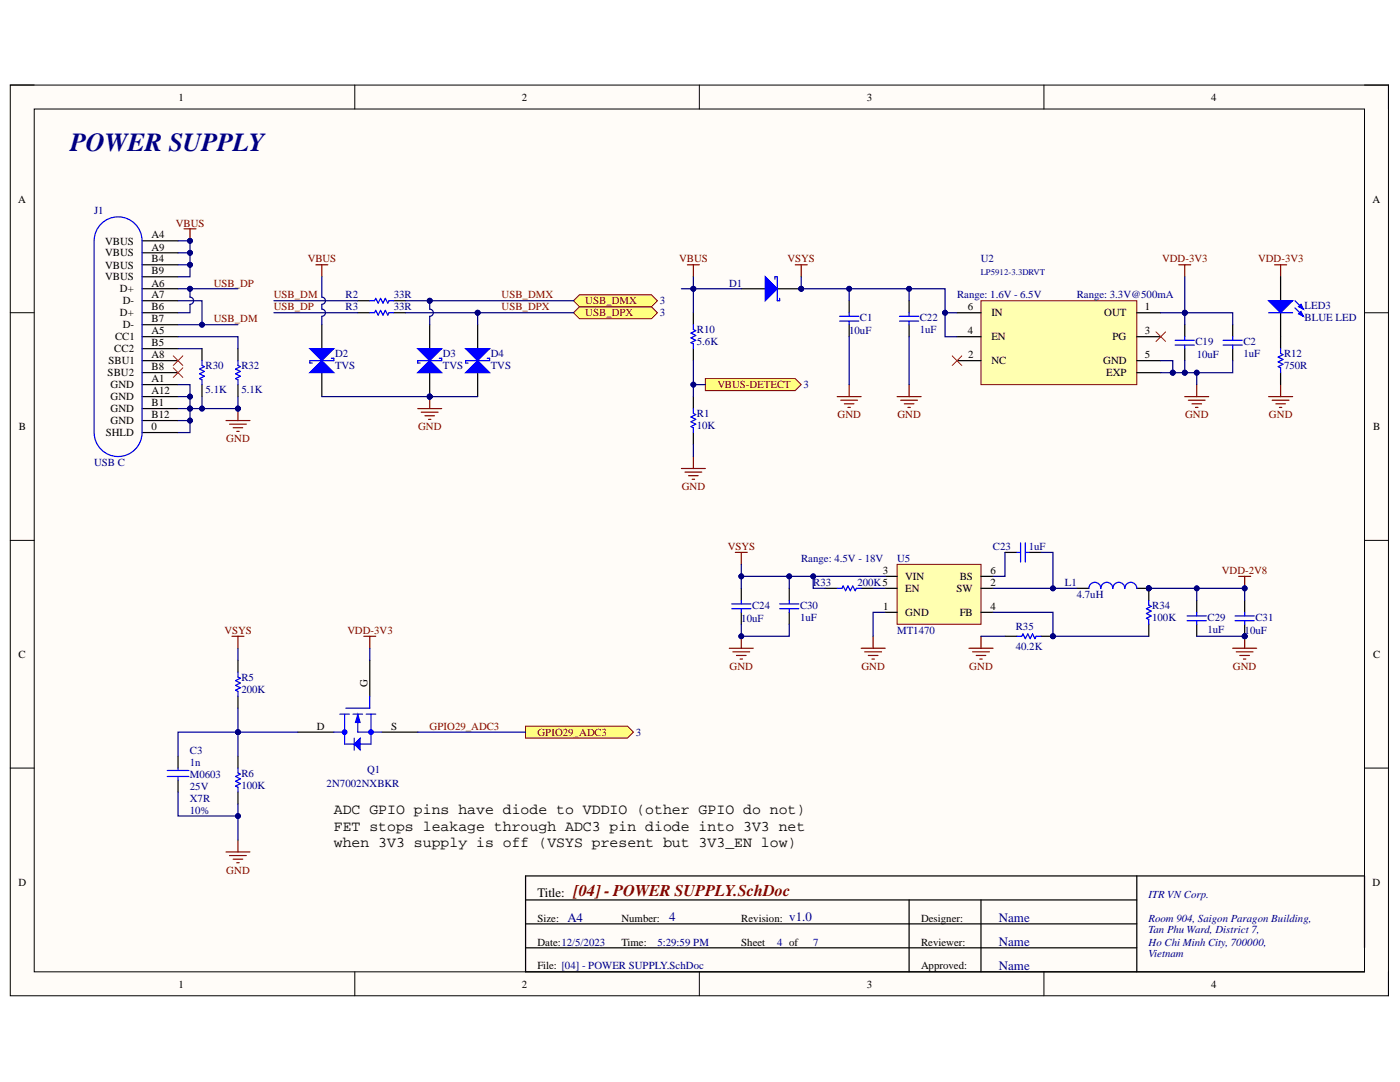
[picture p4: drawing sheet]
<svg xmlns="http://www.w3.org/2000/svg" width="279mm" height="216mm" viewBox="0 0 279 216" stroke-linecap="round" stroke-linejoin="round" font-family="sans-serif">
<path d="M2.1 17h275v181.7h-275z" fill-rule="evenodd" fill="#fffcf8"/>
<path d="M2.1 17h275v181.7h-275z" fill="none" stroke="#000" stroke-width=".2"/>
<path d="M6.8 21.8h265.5v172.1h-265.5z" fill-rule="evenodd" fill="#fffcf8"/>
<g fill="none" stroke="#000" stroke-width=".2">
<path d="M2 17h4.8M70.8 17v4.8M139.6 17v4.8M208.3 17v4.8M272.3 17h4.8v4.8M6.8 21.8h265.5v172.1h-265.5zM2 62.4h4.8M272.3 62.4h4.8M2 107.8h4.8M272.3 107.8h4.8M2 153.3h4.8M272.3 153.3h4.8"/>
<path d="M70.8 193.9v4.8M139.6 193.9v4.8M208.3 193.9v4.8M277.1 193.9v4.8"/>
</g>
<path d="M73.8 131.7v7.2M59.4 146.1h7.2M76.2 146.1h7.2M104.9 179.6h122M181.4 179.6v14.3M195.8 179.6v14.3M226.9 174.8v19.1M104.9 189.1h122M104.9 184.3h122M272.3 189.1v-14.3h-167.4v19.1h167.4" fill="none" stroke="#000" stroke-width=".24"/>
<path d="M137.2 52.8h2.4M138.4 52.8v2.4M158.7 52.8h2.4M159.9 52.8v2.4M136 93.5h4.8M136.7 94.2h3.3M137.4 94.9h1.9M138.1 95.6h.5M138.4 91.1v2.4" fill="none" stroke="#800000" stroke-width=".24"/>
<path d="M73.8 138.9v2.4h-4.8M66.6 146.1h2.2M67.8 142.5h1.9M68.8 142.5v6h1.9M70.5 142.5h1.9M70.7 147.3v2.4M71.4 143.7v2.4h4.8M73.1 142.5h1.9M74 142.5v6h-2.1" fill="none" stroke="#000bff" stroke-width=".24"/>
<circle cx="68.8" cy="146.1" r=".48" fill="#00f"/>
<circle cx="68.8" cy="146.1" r=".48" fill="none" stroke="#000bff" stroke-width=".2"/>
<circle cx="74" cy="146.1" r=".48" fill="#00f"/>
<circle cx="74" cy="146.1" r=".48" fill="none" stroke="#000bff" stroke-width=".2"/>
<path d="M70.7 148.5l1.2-1.2v2.4z" fill="#00f"/>
<path d="M70.7 148.5l1.2-1.2v2.4z" fill="none" stroke="#000bff" stroke-width=".2"/>
<path d="M71.4 142.5l.5 1.7h-1z" fill="#00f"/>
<path d="M71.4 142.5l.5 1.7h-1z" fill="none" stroke="#000bff" stroke-width=".2"/>
<path d="M35.5 150.9v2.4M35.5 155.7v2.3" fill="none" stroke="#000" stroke-width=".24"/>
<path d="M33.4 154.9h4.3M33.4 153.7h4.3M35.5 153.3v.4M35.5 154.9v.8" fill="none" stroke="#000bff" stroke-width=".24"/>
<path d="M46.3 127h2.4M47.5 127v2.4M72.6 127h2.4M73.8 127v2.4M45.1 170h4.8M45.8 170.7h3.4M46.5 171.4h1.9M47.2 172.2h.5M47.5 167.6v2.4" fill="none" stroke="#800000" stroke-width=".24"/>
<path d="M115.7 61.2h14.3l1.2 1.2-1.2 1.2h-14.3l-1.2-1.2z" fill-rule="evenodd" fill="#ffff80"/>
<path d="M115.7 61.2h14.3l1.2 1.2-1.2 1.2h-14.3l-1.2-1.2z" fill="none" stroke="#800000" stroke-width=".2"/>
<path d="M114.5 60l1.2-1.2h14.3l1.2 1.2-1.2 1.2h-14.3z" fill-rule="evenodd" fill="#ffff80"/>
<path d="M114.5 60l1.2-1.2h14.3l1.2 1.2-1.2 1.2h-14.3z" fill="none" stroke="#800000" stroke-width=".2"/>
<path d="M104.9 144.9h20.3l1.2 1.2-1.2 1.2h-20.3z" fill-rule="evenodd" fill="#ffff80"/>
<path d="M104.9 144.9h20.3l1.2 1.2-1.2 1.2h-20.3z" fill="none" stroke="#800000" stroke-width=".2"/>
<path d="M140.8 75.6h17.9l1.2 1.1-1.2 1.2h-17.9z" fill-rule="evenodd" fill="#ffff80"/>
<path d="M140.8 75.6h17.9l1.2 1.1-1.2 1.2h-17.9z" fill="none" stroke="#800000" stroke-width=".2"/>
<g fill="none" stroke="#800000" stroke-width=".24">
<path d="M235.2 52.8h2.4M236.4 52.8v2.4M254.4 52.8h2.4M255.6 52.8v2.4M167.1 79.1h4.8M167.8 79.9h3.3M169.5 76.7v2.4M253.2 79.1h4.8M253.9 79.9h3.4M255.6 76.8v2.3M168.5 80.6h1.9M169.2 81.3h.5"/>
<path d="M254.6 80.6h1.9M255.3 81.3h.5"/>
</g>
<path d="M71.4 62.4h2.4M71.4 60h2.4M78.6 62.4h2.4M78.6 60h2.4M246 64.8v2.4M246 69.6v2.4" fill="none" stroke="#000" stroke-width=".24"/>
<path d="M73.8 62.4h1l.2-.5 .5 1 .4-1 .5 1 .5-1 .5 1 .2-.5h1M73.8 60h1l.2-.5 .5 1 .4-1 .5 1 .5-1 .5 1 .2-.5h1M244.1 67.9h3.8M244.1 68.9h3.8M246 67.2v.7M246 68.9v.7" fill="none" stroke="#00f" stroke-width=".24"/>
<circle cx="159.9" cy="57.6" r=".48" fill="#000080"/>
<circle cx="159.9" cy="57.6" r=".48" fill="none" stroke="#000080" stroke-width=".2"/>
<path d="M147.9 57.6h4.8M155.1 57.6h4.8" fill="none" stroke="#000" stroke-width=".24"/>
<circle cx="159.9" cy="57.6" r=".48" fill="#000080"/>
<circle cx="159.9" cy="57.6" r=".48" fill="none" stroke="#000080" stroke-width=".2"/>
<path d="M152.7 55.2l2.4 2.4-2.4 2.4z" fill="#00f"/>
<path d="M152.7 55.2l2.4 2.4-2.4 2.4zM154.6 55.7v-.5h.5v4.8h.5v-.5M138.4 64.8v.9l.5 .3-1 .5 1 .4-1 .5 1 .5-1 .5 .5 .2v1M255.6 69.6v.9l.5 .3-1 .5 1 .4-1 .5 1 .5-1 .5 .5 .2v1M138.4 81.5v1l.5 .2-1 .5 1 .5-1 .5 1 .4-1 .5 .5 .3v.9M47.5 134.1v1l.5 .2-1 .5 1 .5-1 .5 1 .4-1 .5 .5 .3v.9M47.5 153.3v.9l.5 .3-1 .4 1 .5-1 .5 1 .5-1 .5 .5 .2v.9" fill="none" stroke="#00f" stroke-width=".24"/>
<path d="M138.4 62.4v2.4M138.4 69.6v2.4M138.4 79.1v2.4M255.6 67.2v2.4M255.6 74.4v2.4M138.4 86.3v2.4M47.5 131.7v2.4M47.5 138.9v2.4M47.5 150.9v2.4M47.5 158v2.4" fill="none" stroke="#000" stroke-width=".24"/>
<path d="M45.1 83.9h4.8M45.8 84.6h3.4M46.5 85.4h1.9M47.2 86.1h.5M47.5 81.5v2.4" fill="none" stroke="#800000" stroke-width=".24"/>
<circle cx="47.5" cy="81.5" r=".48" fill="#000080"/>
<circle cx="47.5" cy="81.5" r=".48" fill="none" stroke="#000080" stroke-width=".2"/>
<g fill="none" stroke="#000" stroke-width=".24">
<path d="M28.4 48.1h7.1M28.4 57.6h7.1M28.4 55.2h7.1M28.4 52.8h7.1M28.4 50.4h7.1M28.4 79.1h7.1M28.4 76.7h7.1M28.4 74.4h7.1M28.4 72h7.1M28.4 69.6h7.1M28.4 67.2h7.1M28.4 62.4h7.1"/>
<path d="M28.4 60h7.1M28.4 64.8h7.1M40.3 69.6v2.4M40.3 76.7v2.4M47.5 69.6v2.4M47.5 76.7v2.4M28.4 86.3h7.1M28.4 83.9h7.1M28.4 81.5h7.1"/>
</g>
<path d="M20.5 44.4a4.8 4.8 0 0 1 5.1-.7 4.8 4.8 0 0 1 2.8 4.4v38.2a4.8 4.8 0 0 1-4.8 4.8 4.8 4.8 0 0 1-4.8-4.8v-38.2a4.8 4.8 0 0 1 1.7-3.7zM40.3 72v.9l.5 .3-1 .4 1 .5-1 .5 1 .5-1 .4 .5 .3v.9M47.5 72v.9l.5 .3-1 .4 1 .5-1 .5 1 .5-1 .4 .5 .3v.9" fill="none" stroke="#00f" stroke-width=".24"/>
<path d="M34.6 71l1.9 1.9M34.6 73.4l1.9 1.9M36.5 71l-1.9 1.9M36.5 73.4l-1.9 1.9" fill="none" stroke="#f00" stroke-width=".2"/>
<path d="M195.8 60h31.1v16.8h-31.1z" fill-rule="evenodd" fill="#ffffb0"/>
<path d="M195.8 60h31.1v16.8h-31.1z" fill="none" stroke="#800000" stroke-width=".2"/>
<path d="M181.4 60v2.4M181.4 64.8v2.4M191 72h4.8M191 67.2h4.8M191 62.4h4.8M226.9 72h4.8M226.9 67.2h4.8M226.9 62.4h4.8M226.9 74.4h4.8M164.7 117.4h2.4M171.9 117.4h2.3" fill="none" stroke="#000" stroke-width=".24"/>
<path d="M179 79.1h4.8M179.8 79.9h3.3M181.4 76.8v2.3M236.4 79.1h4.8M237.2 79.9h3.3M238.8 76.8v2.3M180.5 80.6h1.9M181.2 81.3h.5M237.9 80.6h1.9M238.6 81.3h.5M146.7 110.2h2.4M147.9 110.2v2.4" fill="none" stroke="#800000" stroke-width=".24"/>
<path d="M190 71l1.9 1.9M191.9 71l-1.9 1.9M230.7 66.2l1.9 1.9M232.6 66.2l-1.9 1.9" fill="none" stroke="#f00" stroke-width=".2"/>
<path d="M179.5 63.1h3.8M179.5 64.1h3.8M181.4 62.4v.7M181.4 64.1v.7M167.1 117.4h.9l.3-.5 .5 1 .4-1 .5 1 .5-1 .5 1 .2-.5h1" fill="none" stroke="#00f" stroke-width=".24"/>
<path d="M179 112.6h16.8v12h-16.8z" fill-rule="evenodd" fill="#ffffb0"/>
<path d="M179 112.6h16.8v12h-16.8z" fill="none" stroke="#800000" stroke-width=".2"/>
<path d="M176.6 117.4h2.4M176.6 115h2.4M195.8 117.4h2.4M195.8 115h2.4M176.6 122.2h2.4M195.8 122.2h2.4" fill="none" stroke="#000" stroke-width=".24"/>
<path d="M145.6 129.4h4.7M146.3 130.1h3.3M147 130.8h1.9M147.7 131.5h.5M147.9 127v2.4" fill="none" stroke="#800000" stroke-width=".24"/>
<circle cx="147.9" cy="127" r=".48" fill="#000080"/>
<circle cx="147.9" cy="127" r=".48" fill="none" stroke="#000080" stroke-width=".2"/>
<path d="M171.9 129.4h4.7M172.6 130.1h3.3M173.3 130.8h1.9M174 131.5h.5M174.2 127v2.4" fill="none" stroke="#800000" stroke-width=".24"/>
<path d="M200.6 110.2h2.4M205.3 110.2h2.4" fill="none" stroke="#000" stroke-width=".24"/>
<path d="M203 110.2h.7M203.7 108.3v3.8M204.6 108.3v3.8M204.6 110.2h.7" fill="none" stroke="#00f" stroke-width=".24"/>
<circle cx="229.3" cy="117.4" r=".48" fill="#000080"/>
<circle cx="229.3" cy="117.4" r=".48" fill="none" stroke="#000080" stroke-width=".2"/>
<path d="M214.9 117.4h2.4M226.9 117.4h2.4" fill="none" stroke="#000" stroke-width=".24"/>
<circle cx="229.3" cy="117.4" r=".48" fill="#000080"/>
<circle cx="229.3" cy="117.4" r=".48" fill="none" stroke="#000080" stroke-width=".2"/>
<path d="M217.3 117.4a1.19 1.19 0 0 1 1.2-1.2 1.19 1.19 0 0 1 1.2 1.2 1.2 1.2 0 0 1 1.2-1.2 1.2 1.2 0 0 1 1.2 1.2 1.19 1.19 0 0 1 1.2-1.2 1.19 1.19 0 0 1 1.2 1.2 1.19 1.19 0 0 1 1.2-1.2 1.19 1.19 0 0 1 1.2 1.2" fill="none" stroke="#00f" stroke-width=".24"/>
<circle cx="229.3" cy="117.4" r=".48" fill="#000080"/>
<circle cx="229.3" cy="117.4" r=".48" fill="none" stroke="#000080" stroke-width=".2"/>
<path d="M229.3 117.4v2.4" fill="none" stroke="#000" stroke-width=".24"/>
<circle cx="229.3" cy="117.4" r=".48" fill="#000080"/>
<circle cx="229.3" cy="117.4" r=".48" fill="none" stroke="#000080" stroke-width=".2"/>
<path d="M229.3 124.6v2.4" fill="none" stroke="#000" stroke-width=".24"/>
<path d="M229.3 119.8v.9l.4 .3-.9 .5 .9 .4-.9 .5 .9 .5-.9 .5 .5 .2v1" fill="none" stroke="#00f" stroke-width=".24"/>
<circle cx="210.1" cy="127" r=".48" fill="#000080"/>
<circle cx="210.1" cy="127" r=".48" fill="none" stroke="#000080" stroke-width=".2"/>
<path d="M207.7 127h2.4" fill="none" stroke="#000" stroke-width=".24"/>
<circle cx="210.1" cy="127" r=".48" fill="#000080"/>
<circle cx="210.1" cy="127" r=".48" fill="none" stroke="#000080" stroke-width=".2"/>
<path d="M200.6 127h2.4" fill="none" stroke="#000" stroke-width=".24"/>
<path d="M203 127h.9l.3-.5 .4 .9 .5-.9 .5 .9 .5-.9 .4 .9 .3-.4h.9" fill="none" stroke="#00f" stroke-width=".24"/>
<path d="M247.2 115h2.4M248.4 115v2.4M193.4 129.4h4.8M194.1 130.1h3.4M194.8 130.8h1.9M195.5 131.5h.5M195.8 127v2.4" fill="none" stroke="#800000" stroke-width=".24"/>
<circle cx="248.4" cy="117.4" r=".48" fill="#000080"/>
<circle cx="248.4" cy="117.4" r=".48" fill="none" stroke="#000080" stroke-width=".2"/>
<path d="M238.8 119.8v2.4M238.8 124.6v2.4" fill="none" stroke="#000" stroke-width=".24"/>
<path d="M236.9 122.9h3.8M236.9 123.9h3.8M238.8 122.2v.7M238.8 123.9v.7" fill="none" stroke="#00f" stroke-width=".24"/>
<path d="M246 129.4h4.8M246.7 130.1h3.4M247.4 130.8h2M248.2 131.5h.4M248.4 127v2.4" fill="none" stroke="#800000" stroke-width=".24"/>
<circle cx="248.4" cy="127" r=".48" fill="#000080"/>
<circle cx="248.4" cy="127" r=".48" fill="none" stroke="#000080" stroke-width=".2"/>
<path d="M36.7 45.7h2.4M37.9 45.7v2.4" fill="none" stroke="#800000" stroke-width=".24"/>
<circle cx="37.9" cy="48.1" r=".48" fill="#000080"/>
<circle cx="37.9" cy="48.1" r=".48" fill="none" stroke="#000080" stroke-width=".2"/>
<path d="M169.5 60v2.4M169.5 64.8v2.4M236.4 64.8v2.4M236.4 69.6v2.4M147.9 117.4v2.4M157.5 117.4v2.4M147.9 122.2v2.4M157.5 122.2v2.4" fill="none" stroke="#000" stroke-width=".24"/>
<g fill="none" stroke="#00f" stroke-width=".24">
<path d="M167.6 63.1h3.8M167.6 64.1h3.8M169.5 62.4v.7M169.5 64.1v.7M234.5 67.9h3.9M234.5 68.9h3.9M236.4 67.2v.7M236.4 68.9v.7M147.9 119.8v.7M157.5 119.8v.7M146 120.5h3.9M146 121.5h3.9"/>
<path d="M147.9 121.5v.7M155.6 120.5h3.8M155.6 121.5h3.8M157.5 121.5v.7"/>
</g>
<circle cx="248.4" cy="127" r=".48" fill="#000080"/>
<circle cx="248.4" cy="127" r=".48" fill="none" stroke="#000080" stroke-width=".2"/>
<path d="M248.4 124.6v2.4" fill="none" stroke="#000" stroke-width=".24"/>
<circle cx="248.4" cy="127" r=".48" fill="#000080"/>
<circle cx="248.4" cy="127" r=".48" fill="none" stroke="#000080" stroke-width=".2"/>
<path d="M255.6 55.2v4.8M255.6 62.4v4.8M248.4 119.8v2.4" fill="none" stroke="#000" stroke-width=".24"/>
<path d="M246.5 122.9h3.8M246.5 123.9h3.8M248.4 122.2v.7M248.4 123.9v.7" fill="none" stroke="#00f" stroke-width=".24"/>
<path d="M253.2 60h4.8l-2.4 2.4z" fill="#00f"/>
<path d="M253.2 60h4.8l-2.4 2.4zM258.4 61.4l1.7 1.7M258.4 60l1.7 1.7" fill="none" stroke="#00f" stroke-width=".24"/>
<path d="M259.2 62.6l.4-.4 .5 .9z" fill="#00f"/>
<path d="M259.2 62.6l.4-.4 .5 .9z" fill="none" stroke="#00f" stroke-width=".24"/>
<path d="M259.2 61.2l.4-.5 .5 1z" fill="#00f"/>
<path d="M253.2 62.4h4.8M259.2 61.2l.4-.5 .5 1z" fill="none" stroke="#00f" stroke-width=".24"/>
<path d="M95.3 64.8v4.8M95.3 74.4v4.7" fill="none" stroke="#000" stroke-width=".24"/>
<path d="M92.9 74.4l2.4-2.4 2.4 2.4z" fill="#00f"/>
<path d="M92.9 74.4l2.4-2.4 2.4 2.4zM97.2 71.5h.5v.5h-4.8v.4h.5" fill="none" stroke="#00f" stroke-width=".24"/>
<path d="M92.9 69.6h4.8l-2.4 2.4z" fill="#00f"/>
<path d="M92.9 69.6h4.8l-2.4 2.4z" fill="none" stroke="#00f" stroke-width=".24"/>
<circle cx="85.8" cy="79.1" r=".48" fill="#000080"/>
<circle cx="85.8" cy="79.1" r=".48" fill="none" stroke="#000080" stroke-width=".2"/>
<path d="M85.8 74.4v4.7" fill="none" stroke="#000" stroke-width=".24"/>
<circle cx="85.8" cy="79.1" r=".48" fill="#000080"/>
<circle cx="85.8" cy="79.1" r=".48" fill="none" stroke="#000080" stroke-width=".2"/>
<path d="M85.8 64.8v4.8" fill="none" stroke="#000" stroke-width=".24"/>
<path d="M85.8 72l2.4 2.4h-4.8z" fill="#00f"/>
<path d="M85.8 72l2.4 2.4h-4.8zM87.7 71.5h.5v.5h-4.8v.4h.4" fill="none" stroke="#00f" stroke-width=".24"/>
<path d="M83.4 69.6h4.8l-2.4 2.4z" fill="#00f"/>
<path d="M83.4 69.6h4.8l-2.4 2.4z" fill="none" stroke="#00f" stroke-width=".24"/>
<path d="M85.8 79.1v2.4M83.4 81.5h4.8M84.1 82.2h3.3M84.8 83h1.9M85.5 83.7h.5" fill="none" stroke="#800000" stroke-width=".24"/>
<circle cx="85.8" cy="79.1" r=".48" fill="#000080"/>
<circle cx="85.8" cy="79.1" r=".48" fill="none" stroke="#000080" stroke-width=".2"/>
<path d="M64.2 64.8v4.8M64.2 74.4v4.7" fill="none" stroke="#000" stroke-width=".24"/>
<path d="M64.2 72l2.4 2.4h-4.8z" fill="#00f"/>
<path d="M64.2 72l2.4 2.4h-4.8zM66.1 71.5h.5v.5h-4.8v.4h.5" fill="none" stroke="#00f" stroke-width=".24"/>
<path d="M61.8 69.6h4.8l-2.4 2.4z" fill="#00f"/>
<path d="M61.8 69.6h4.8l-2.4 2.4z" fill="none" stroke="#00f" stroke-width=".24"/>
<path d="M63 52.8h2.4M64.2 52.8v2.4" fill="none" stroke="#800000" stroke-width=".24"/>
<path d="M238.8 74.4v2.4" fill="none" stroke="#000080" stroke-width=".24"/>
<circle cx="238.8" cy="74.4" r=".48" fill="#000080"/>
<circle cx="238.8" cy="74.4" r=".48" fill="none" stroke="#000080" stroke-width=".2"/>
<path d="M35.5 158v4.8h12v-2.4" fill="none" stroke="#000080" stroke-width=".24"/>
<circle cx="47.5" cy="162.8" r=".48" fill="#000080"/>
<circle cx="47.5" cy="162.8" r=".48" fill="none" stroke="#000080" stroke-width=".2"/>
<path d="M47.5 141.3v4.8h-12v4.8" fill="none" stroke="#000080" stroke-width=".24"/>
<circle cx="47.5" cy="146.1" r=".48" fill="#000080"/>
<circle cx="47.5" cy="146.1" r=".48" fill="none" stroke="#000080" stroke-width=".2"/>
<path d="M37.9 83.9v2.4h-2.4" fill="none" stroke="#000080" stroke-width=".24"/>
<circle cx="37.9" cy="83.9" r=".48" fill="#000080"/>
<circle cx="37.9" cy="83.9" r=".48" fill="none" stroke="#000080" stroke-width=".2"/>
<path d="M35.5 76.7h2.4v7.2h-2.4" fill="none" stroke="#000080" stroke-width=".24"/>
<circle cx="37.9" cy="79.1" r=".48" fill="#000080"/>
<circle cx="37.9" cy="79.1" r=".48" fill="none" stroke="#000080" stroke-width=".2"/>
<circle cx="37.9" cy="81.5" r=".48" fill="#000080"/>
<circle cx="37.9" cy="81.5" r=".48" fill="none" stroke="#000080" stroke-width=".2"/>
<circle cx="37.9" cy="83.9" r=".48" fill="#000080"/>
<circle cx="37.9" cy="83.9" r=".48" fill="none" stroke="#000080" stroke-width=".2"/>
<path d="M35.5 81.5h2.4" fill="none" stroke="#000080" stroke-width=".24"/>
<circle cx="37.9" cy="81.5" r=".48" fill="#000080"/>
<circle cx="37.9" cy="81.5" r=".48" fill="none" stroke="#000080" stroke-width=".2"/>
<path d="M35.5 79.1h2.4" fill="none" stroke="#000080" stroke-width=".24"/>
<circle cx="37.9" cy="79.1" r=".48" fill="#000080"/>
<circle cx="37.9" cy="79.1" r=".48" fill="none" stroke="#000080" stroke-width=".2"/>
<path d="M35.5 67.2h12v2.4M35.5 60h4.8v4.8h-4.8M35.5 69.6h4.8" fill="none" stroke="#000080" stroke-width=".24"/>
<circle cx="40.3" cy="64.8" r=".48" fill="#000080"/>
<circle cx="40.3" cy="64.8" r=".48" fill="none" stroke="#000080" stroke-width=".2"/>
<path d="M35.5 57.6h2.4v1.7a.72 .72 0 0 1 .7 .7 .72 .72 0 0 1-.7 .7v1.7h-2.4" fill="none" stroke="#000080" stroke-width=".24"/>
<circle cx="37.9" cy="57.6" r=".48" fill="#000080"/>
<circle cx="37.9" cy="57.6" r=".48" fill="none" stroke="#000080" stroke-width=".2"/>
<path d="M35.5 48.1h2.4v7.1h-2.4" fill="none" stroke="#000080" stroke-width=".24"/>
<circle cx="37.9" cy="48.1" r=".48" fill="#000080"/>
<circle cx="37.9" cy="48.1" r=".48" fill="none" stroke="#000080" stroke-width=".2"/>
<circle cx="37.9" cy="50.4" r=".48" fill="#000080"/>
<circle cx="37.9" cy="50.4" r=".48" fill="none" stroke="#000080" stroke-width=".2"/>
<circle cx="37.9" cy="52.8" r=".48" fill="#000080"/>
<circle cx="37.9" cy="52.8" r=".48" fill="none" stroke="#000080" stroke-width=".2"/>
<path d="M35.5 52.8h2.4" fill="none" stroke="#000080" stroke-width=".24"/>
<circle cx="37.9" cy="52.8" r=".48" fill="#000080"/>
<circle cx="37.9" cy="52.8" r=".48" fill="none" stroke="#000080" stroke-width=".2"/>
<path d="M35.5 50.4h2.4" fill="none" stroke="#000080" stroke-width=".24"/>
<circle cx="37.9" cy="50.4" r=".48" fill="#000080"/>
<circle cx="37.9" cy="50.4" r=".48" fill="none" stroke="#000080" stroke-width=".2"/>
<path d="M37.9 81.5h9.6" fill="none" stroke="#000080" stroke-width=".24"/>
<circle cx="37.9" cy="81.5" r=".48" fill="#000080"/>
<circle cx="37.9" cy="81.5" r=".48" fill="none" stroke="#000080" stroke-width=".2"/>
<circle cx="40.3" cy="81.5" r=".48" fill="#000080"/>
<circle cx="40.3" cy="81.5" r=".48" fill="none" stroke="#000080" stroke-width=".2"/>
<circle cx="47.5" cy="81.5" r=".48" fill="#000080"/>
<circle cx="47.5" cy="81.5" r=".48" fill="none" stroke="#000080" stroke-width=".2"/>
<path d="M37.9 57.6h9.6" fill="none" stroke="#000080" stroke-width=".24"/>
<circle cx="37.9" cy="57.6" r=".48" fill="#000080"/>
<circle cx="37.9" cy="57.6" r=".48" fill="none" stroke="#000080" stroke-width=".2"/>
<path d="M40.3 64.8h7.2" fill="none" stroke="#000080" stroke-width=".24"/>
<circle cx="40.3" cy="64.8" r=".48" fill="#000080"/>
<circle cx="40.3" cy="64.8" r=".48" fill="none" stroke="#000080" stroke-width=".2"/>
<path d="M47.5 146.1h11.9" fill="none" stroke="#000080" stroke-width=".24"/>
<circle cx="47.5" cy="146.1" r=".48" fill="#000080"/>
<circle cx="47.5" cy="146.1" r=".48" fill="none" stroke="#000080" stroke-width=".2"/>
<path d="M54.7 62.4h16.7M54.7 60h16.7M64.2 79.1h21.6" fill="none" stroke="#000080" stroke-width=".24"/>
<circle cx="85.8" cy="79.1" r=".48" fill="#000080"/>
<circle cx="85.8" cy="79.1" r=".48" fill="none" stroke="#000080" stroke-width=".2"/>
<path d="M81 62.4h14.3" fill="none" stroke="#000080" stroke-width=".24"/>
<circle cx="95.3" cy="62.4" r=".48" fill="#000080"/>
<circle cx="95.3" cy="62.4" r=".48" fill="none" stroke="#000080" stroke-width=".2"/>
<path d="M81 60h4.8" fill="none" stroke="#000080" stroke-width=".24"/>
<circle cx="85.8" cy="60" r=".48" fill="#000080"/>
<circle cx="85.8" cy="60" r=".48" fill="none" stroke="#000080" stroke-width=".2"/>
<path d="M85.8 79.1h9.5M83.4 146.1h21.5" fill="none" stroke="#000080" stroke-width=".24"/>
<circle cx="85.8" cy="79.1" r=".48" fill="#000080"/>
<circle cx="85.8" cy="79.1" r=".48" fill="none" stroke="#000080" stroke-width=".2"/>
<path d="M85.8 60h28.7" fill="none" stroke="#000080" stroke-width=".24"/>
<circle cx="85.8" cy="60" r=".48" fill="#000080"/>
<circle cx="85.8" cy="60" r=".48" fill="none" stroke="#000080" stroke-width=".2"/>
<path d="M95.3 62.4h19.2" fill="none" stroke="#000080" stroke-width=".24"/>
<circle cx="95.3" cy="62.4" r=".48" fill="#000080"/>
<circle cx="95.3" cy="62.4" r=".48" fill="none" stroke="#000080" stroke-width=".2"/>
<path d="M138.4 55.2v2.4h-2.4" fill="none" stroke="#000080" stroke-width=".24"/>
<circle cx="138.4" cy="57.6" r=".48" fill="#000080"/>
<circle cx="138.4" cy="57.6" r=".48" fill="none" stroke="#000080" stroke-width=".2"/>
<path d="M138.4 76.7h2.4" fill="none" stroke="#000080" stroke-width=".24"/>
<circle cx="138.4" cy="76.7" r=".48" fill="#000080"/>
<circle cx="138.4" cy="76.7" r=".48" fill="none" stroke="#000080" stroke-width=".2"/>
<path d="M138.4 57.6h9.5" fill="none" stroke="#000080" stroke-width=".24"/>
<circle cx="138.4" cy="57.6" r=".48" fill="#000080"/>
<circle cx="138.4" cy="57.6" r=".48" fill="none" stroke="#000080" stroke-width=".2"/>
<path d="M147.9 124.6v2.4h9.6v-2.4" fill="none" stroke="#000080" stroke-width=".24"/>
<circle cx="147.9" cy="127" r=".48" fill="#000080"/>
<circle cx="147.9" cy="127" r=".48" fill="none" stroke="#000080" stroke-width=".2"/>
<path d="M176.6 115h-28.7v2.4" fill="none" stroke="#000080" stroke-width=".24"/>
<circle cx="147.9" cy="115" r=".48" fill="#000080"/>
<circle cx="147.9" cy="115" r=".48" fill="none" stroke="#000080" stroke-width=".2"/>
<circle cx="157.5" cy="115" r=".48" fill="#000080"/>
<circle cx="157.5" cy="115" r=".48" fill="none" stroke="#000080" stroke-width=".2"/>
<circle cx="162.3" cy="115" r=".48" fill="#000080"/>
<circle cx="162.3" cy="115" r=".48" fill="none" stroke="#000080" stroke-width=".2"/>
<path d="M159.9 55.2v2.4h9.6" fill="none" stroke="#000080" stroke-width=".24"/>
<circle cx="159.9" cy="57.6" r=".48" fill="#000080"/>
<circle cx="159.9" cy="57.6" r=".48" fill="none" stroke="#000080" stroke-width=".2"/>
<circle cx="169.5" cy="57.6" r=".48" fill="#000080"/>
<circle cx="169.5" cy="57.6" r=".48" fill="none" stroke="#000080" stroke-width=".2"/>
<path d="M162.3 115v2.4h2.4" fill="none" stroke="#000080" stroke-width=".24"/>
<circle cx="162.3" cy="115" r=".48" fill="#000080"/>
<circle cx="162.3" cy="115" r=".48" fill="none" stroke="#000080" stroke-width=".2"/>
<path d="M169.5 60v-2.4h19.1v9.6h2.4" fill="none" stroke="#000080" stroke-width=".24"/>
<circle cx="169.5" cy="57.6" r=".48" fill="#000080"/>
<circle cx="169.5" cy="57.6" r=".48" fill="none" stroke="#000080" stroke-width=".2"/>
<circle cx="181.4" cy="57.6" r=".48" fill="#000080"/>
<circle cx="181.4" cy="57.6" r=".48" fill="none" stroke="#000080" stroke-width=".2"/>
<circle cx="188.6" cy="62.4" r=".48" fill="#000080"/>
<circle cx="188.6" cy="62.4" r=".48" fill="none" stroke="#000080" stroke-width=".2"/>
<path d="M188.6 62.4h2.4M174.2 117.4h2.4M176.6 122.2h-2.4v4.8" fill="none" stroke="#000080" stroke-width=".24"/>
<circle cx="188.6" cy="62.4" r=".48" fill="#000080"/>
<circle cx="188.6" cy="62.4" r=".48" fill="none" stroke="#000080" stroke-width=".2"/>
<path d="M195.8 127h4.8M198.2 122.2h11.9v4.8h19.2" fill="none" stroke="#000080" stroke-width=".24"/>
<circle cx="210.1" cy="127" r=".48" fill="#000080"/>
<circle cx="210.1" cy="127" r=".48" fill="none" stroke="#000080" stroke-width=".2"/>
<path d="M207.7 110.2h2.4v7.2h-11.9" fill="none" stroke="#000080" stroke-width=".24"/>
<circle cx="210.1" cy="117.4" r=".48" fill="#000080"/>
<circle cx="210.1" cy="117.4" r=".48" fill="none" stroke="#000080" stroke-width=".2"/>
<path d="M200.6 110.2v4.8h-2.4M210.1 117.4h4.8" fill="none" stroke="#000080" stroke-width=".24"/>
<circle cx="210.1" cy="117.4" r=".48" fill="#000080"/>
<circle cx="210.1" cy="117.4" r=".48" fill="none" stroke="#000080" stroke-width=".2"/>
<path d="M229.3 117.4h19.1v2.4" fill="none" stroke="#000080" stroke-width=".24"/>
<circle cx="248.4" cy="117.4" r=".48" fill="#000080"/>
<circle cx="248.4" cy="117.4" r=".48" fill="none" stroke="#000080" stroke-width=".2"/>
<circle cx="238.8" cy="117.4" r=".48" fill="#000080"/>
<circle cx="238.8" cy="117.4" r=".48" fill="none" stroke="#000080" stroke-width=".2"/>
<circle cx="229.3" cy="117.4" r=".48" fill="#000080"/>
<circle cx="229.3" cy="117.4" r=".48" fill="none" stroke="#000080" stroke-width=".2"/>
<path d="M231.7 74.4h2.4" fill="none" stroke="#000080" stroke-width=".24"/>
<circle cx="234" cy="74.4" r=".48" fill="#000080"/>
<circle cx="234" cy="74.4" r=".48" fill="none" stroke="#000080" stroke-width=".2"/>
<path d="M231.7 72h2.4v2.4" fill="none" stroke="#000080" stroke-width=".24"/>
<circle cx="234" cy="74.4" r=".48" fill="#000080"/>
<circle cx="234" cy="74.4" r=".48" fill="none" stroke="#000080" stroke-width=".2"/>
<path d="M231.7 62.4h4.7" fill="none" stroke="#000080" stroke-width=".24"/>
<circle cx="236.4" cy="62.4" r=".48" fill="#000080"/>
<circle cx="236.4" cy="62.4" r=".48" fill="none" stroke="#000080" stroke-width=".2"/>
<path d="M234.1 74.4h2.3" fill="none" stroke="#000080" stroke-width=".24"/>
<circle cx="234" cy="74.4" r=".48" fill="#000080"/>
<circle cx="234" cy="74.4" r=".48" fill="none" stroke="#000080" stroke-width=".2"/>
<circle cx="236.4" cy="74.4" r=".48" fill="#000080"/>
<circle cx="236.4" cy="74.4" r=".48" fill="none" stroke="#000080" stroke-width=".2"/>
<path d="M246 72v2.4h-9.6" fill="none" stroke="#000080" stroke-width=".24"/>
<circle cx="236.4" cy="74.4" r=".48" fill="#000080"/>
<circle cx="236.4" cy="74.4" r=".48" fill="none" stroke="#000080" stroke-width=".2"/>
<circle cx="238.8" cy="74.4" r=".48" fill="#000080"/>
<circle cx="238.8" cy="74.4" r=".48" fill="none" stroke="#000080" stroke-width=".2"/>
<path d="M236.4 62.4h9.6v2.4" fill="none" stroke="#000080" stroke-width=".24"/>
<circle cx="236.4" cy="62.4" r=".48" fill="#000080"/>
<circle cx="236.4" cy="62.4" r=".48" fill="none" stroke="#000080" stroke-width=".2"/>
<path d="M238.8 127h9.6" fill="none" stroke="#000080" stroke-width=".24"/>
<circle cx="248.4" cy="127" r=".48" fill="#000080"/>
<circle cx="248.4" cy="127" r=".48" fill="none" stroke="#000080" stroke-width=".2"/>
<path d="M40.3 79.1v2.4" fill="none" stroke="#000080" stroke-width=".24"/>
<circle cx="40.3" cy="81.5" r=".48" fill="#000080"/>
<circle cx="40.3" cy="81.5" r=".48" fill="none" stroke="#000080" stroke-width=".2"/>
<path d="M47.5 162.8v4.8" fill="none" stroke="#000080" stroke-width=".24"/>
<circle cx="47.5" cy="162.8" r=".48" fill="#000080"/>
<circle cx="47.5" cy="162.8" r=".48" fill="none" stroke="#000080" stroke-width=".2"/>
<path d="M47.5 146.1v4.8" fill="none" stroke="#000080" stroke-width=".24"/>
<circle cx="47.5" cy="146.1" r=".48" fill="#000080"/>
<circle cx="47.5" cy="146.1" r=".48" fill="none" stroke="#000080" stroke-width=".2"/>
<path d="M47.5 79.1v2.4M47.5 129.4v2.3" fill="none" stroke="#000080" stroke-width=".24"/>
<circle cx="47.5" cy="81.5" r=".48" fill="#000080"/>
<circle cx="47.5" cy="81.5" r=".48" fill="none" stroke="#000080" stroke-width=".2"/>
<path d="M64.2 55.2v4.1a.72 .72 0 0 1 .7 .7 .72 .72 0 0 1-.7 .7v1a.72 .72 0 0 1 .7 .7 .72 .72 0 0 1-.7 .7v1.7M85.8 60v1.7a.72 .72 0 0 1 .7 .7 .72 .72 0 0 1-.7 .7v1.7M73.8 129.4v2.3" fill="none" stroke="#000080" stroke-width=".24"/>
<circle cx="85.8" cy="60" r=".48" fill="#000080"/>
<circle cx="85.8" cy="60" r=".48" fill="none" stroke="#000080" stroke-width=".2"/>
<path d="M95.3 62.4v2.4" fill="none" stroke="#000080" stroke-width=".24"/>
<circle cx="95.3" cy="62.4" r=".48" fill="#000080"/>
<circle cx="95.3" cy="62.4" r=".48" fill="none" stroke="#000080" stroke-width=".2"/>
<path d="M138.4 72v7.1M138.4 88.7v2.4" fill="none" stroke="#000080" stroke-width=".24"/>
<circle cx="138.4" cy="76.7" r=".48" fill="#000080"/>
<circle cx="138.4" cy="76.7" r=".48" fill="none" stroke="#000080" stroke-width=".2"/>
<path d="M138.4 57.6v4.8" fill="none" stroke="#000080" stroke-width=".24"/>
<circle cx="138.4" cy="57.6" r=".48" fill="#000080"/>
<circle cx="138.4" cy="57.6" r=".48" fill="none" stroke="#000080" stroke-width=".2"/>
<path d="M147.9 112.6v2.4" fill="none" stroke="#000080" stroke-width=".24"/>
<circle cx="147.9" cy="115" r=".48" fill="#000080"/>
<circle cx="147.9" cy="115" r=".48" fill="none" stroke="#000080" stroke-width=".2"/>
<path d="M157.5 115v2.4" fill="none" stroke="#000080" stroke-width=".24"/>
<circle cx="157.5" cy="115" r=".48" fill="#000080"/>
<circle cx="157.5" cy="115" r=".48" fill="none" stroke="#000080" stroke-width=".2"/>
<path d="M181.4 57.6v2.4M169.5 67.2v9.5M181.4 67.2v9.6" fill="none" stroke="#000080" stroke-width=".24"/>
<circle cx="181.4" cy="57.6" r=".48" fill="#000080"/>
<circle cx="181.4" cy="57.6" r=".48" fill="none" stroke="#000080" stroke-width=".2"/>
<path d="M236.4 72v2.4" fill="none" stroke="#000080" stroke-width=".24"/>
<circle cx="236.4" cy="74.4" r=".48" fill="#000080"/>
<circle cx="236.4" cy="74.4" r=".48" fill="none" stroke="#000080" stroke-width=".2"/>
<path d="M236.4 62.4v2.4" fill="none" stroke="#000080" stroke-width=".24"/>
<circle cx="236.4" cy="62.4" r=".48" fill="#000080"/>
<circle cx="236.4" cy="62.4" r=".48" fill="none" stroke="#000080" stroke-width=".2"/>
<path d="M236.4 55.2v7.2" fill="none" stroke="#000080" stroke-width=".24"/>
<circle cx="236.4" cy="62.4" r=".48" fill="#000080"/>
<circle cx="236.4" cy="62.4" r=".48" fill="none" stroke="#000080" stroke-width=".2"/>
<path d="M238.8 117.4v2.4" fill="none" stroke="#000080" stroke-width=".24"/>
<circle cx="238.8" cy="117.4" r=".48" fill="#000080"/>
<circle cx="238.8" cy="117.4" r=".48" fill="none" stroke="#000080" stroke-width=".2"/>
<text font-size="5.2" fill="#000080" x="14" y="30.2">POWER SUPPLY</text>
<text font-size="3.3" fill="#800000" x="114.4" y="178.9">[04] - POWER SUPPLY.SchDoc</text>
<g font-size="3">
<text x="66.6" y="162.4">ADC GPIO pins have diode to VDDIO (other GPIO do not)</text>
<text x="66.6" y="165.8">FET stops leakage through ADC3 pin diode into 3V3 net</text>
<text x="66.6" y="169.1">when 3V3 supply is off (VSYS present but 3V3_EN low)</text>
</g>
<text font-size="2.6" x="107.3" y="179">Title:</text>
<g font-size="2.6" fill="#000080">
<text x="113.3" y="184">A4</text>
<text x="133.6" y="183.8">4</text>
<text x="157.5" y="183.8">v1.0</text>
<text x="199.4" y="184">Name</text>
<text x="199.4" y="188.8">Name</text>
<text x="199.4" y="193.6">Name</text>
</g>
<g font-size="2.2">
<text x="35.6" y="20.1">1</text>
<text x="104.2" y="20.1">2</text>
<text x="173" y="20.1">3</text>
<text x="241.7" y="20.1">4</text>
<text x="3.6" y="40.4">A</text>
<text x="273.9" y="40.4">A</text>
<text x="30.2" y="47.6">A4</text>
<text x="21" y="48.8">VBUS</text>
<text x="21" y="53.6">VBUS</text>
<text x="21" y="51.2">VBUS</text>
<text x="30.2" y="52.4">B4</text>
<text x="30.2" y="50">A9</text>
<text x="21" y="55.9">VBUS</text>
<text x="23.9" y="58.4">D+</text>
<text x="30.2" y="59.5">A7</text>
<text x="30.2" y="57.2">A6</text>
<text x="30.2" y="54.8">B9</text>
<text x="23.9" y="63.1">D+</text>
<text x="24.5" y="60.7">D-</text>
<text x="24.5" y="65.5">D-</text>
<text x="30.2" y="62">B6</text>
<text x="30.2" y="64.3">B7</text>
<text x="193.2" y="62">6</text>
<text x="197.8" y="63.1">IN</text>
<text x="220.4" y="63.1">OUT</text>
<text x="228.5" y="62">1</text>
<text x="22.8" y="70.3">CC2</text>
<text x="23" y="67.9">CC1</text>
<text x="30.2" y="71.5">A8</text>
<text x="30.2" y="69.1">B5</text>
<text x="30.2" y="66.7">A5</text>
<text x="193.2" y="66.7">4</text>
<text x="193.2" y="71.5">2</text>
<text x="197.8" y="67.9">EN</text>
<text x="222" y="67.9">PG</text>
<text x="228.5" y="71.5">5</text>
<text x="228.5" y="66.7">3</text>
<text x="21.5" y="75.1">SBU2</text>
<text x="21.7" y="72.7">SBU1</text>
<text x="22.1" y="77.5">GND</text>
<text x="30.2" y="76.3">A1</text>
<text x="30.2" y="73.9">B8</text>
<text x="197.8" y="72.7">NC</text>
<text x="220.2" y="72.7">GND</text>
<text x="220.8" y="75.1">EXP</text>
<text x="22.1" y="82.2">GND</text>
<text x="22.1" y="79.9">GND</text>
<text x="30.2" y="83.5">B12</text>
<text x="30.2" y="81.1">B1</text>
<text x="30.2" y="78.7">A12</text>
<text x="3.8" y="85.8">B</text>
<text x="21.1" y="87">SHLD</text>
<text x="22.1" y="84.7">GND</text>
<text x="30.2" y="85.8">0</text>
<text x="274" y="85.8">B</text>
<text x="176.2" y="114.6">3</text>
<text x="180.7" y="115.7">VIN</text>
<text x="180.7" y="118.1">EN</text>
<text x="190.9" y="118.1">SW</text>
<text x="191.5" y="115.7">BS</text>
<text x="197.7" y="116.9">2</text>
<text x="197.7" y="114.6">6</text>
<text x="176.3" y="121.7">1</text>
<text x="180.7" y="122.9">GND</text>
<text x="191.5" y="122.9">FB</text>
<text x="197.7" y="121.7">4</text>
<text x="3.7" y="131.3">C</text>
<text x="274" y="131.3">C</text>
<text x="73.3" y="137" transform="rotate(-90 73.3 137)">G</text>
<text x="63.2" y="145.6">D</text>
<text x="78.1" y="145.6">S</text>
<text x="3.7" y="176.7">D</text>
<text x="273.9" y="176.7">D</text>
<text x="107.3" y="183.9">Size:</text>
<text x="124" y="183.9">Number:</text>
<text x="147.9" y="183.9">Revision:</text>
<text x="183.8" y="183.9">Designer:</text>
<text x="107.3" y="188.7">Date:12/5/2023</text>
<text x="124" y="188.7">Time:</text>
<text x="147.9" y="188.7">Sheet</text>
<text x="183.8" y="188.7">Reviewer:</text>
<text x="35.6" y="197">1</text>
<text x="104.2" y="197">2</text>
<text x="107.3" y="193.5">File: [04] - POWER SUPPLY.SchDoc</text>
<text x="173" y="197">3</text>
<text x="183.8" y="193.5">Approved:</text>
<text x="241.7" y="197">4</text>
</g>
<g font-size="2.2" fill="#000080">
<text x="18.8" y="42.8">J1</text>
<text x="195.8" y="52.4">U2</text>
<text x="69" y="59.5">R2</text>
<text x="78.6" y="59.5">33R</text>
<text x="145.5" y="57.2">D1</text>
<text x="191" y="59.5">Range: 1.6V - 6.5V</text>
<text x="214.9" y="59.5">Range: 3.3V@500mA</text>
<text x="69" y="62">R3</text>
<text x="78.6" y="62">33R</text>
<text x="131.7" y="63.1">3</text>
<text x="131.7" y="60.7">3</text>
<text x="171.6" y="64.1">C1</text>
<text x="183.6" y="64.1">C22</text>
<text x="260.4" y="61.7">LED3</text>
<text x="260.4" y="64.1">BLUE LED</text>
<text x="66.9" y="71.3">D2</text>
<text x="88.4" y="71.3">D3</text>
<text x="98" y="71.3">D4</text>
<text x="139.1" y="68.9">5.6K</text>
<text x="139.1" y="66.5">R10</text>
<text x="169.5" y="66.7">10uF</text>
<text x="183.6" y="66.5">1uF</text>
<text x="238.6" y="68.9">C19</text>
<text x="238.8" y="71.5">10uF</text>
<text x="248.1" y="71.3">1uF</text>
<text x="248.1" y="68.9">C2</text>
<text x="256.3" y="71.3">R12</text>
<text x="41" y="73.7">R30</text>
<text x="48.2" y="73.7">R32</text>
<text x="66.9" y="73.7">TVS</text>
<text x="88.4" y="73.7">TVS</text>
<text x="98" y="73.7">TVS</text>
<text x="160.4" y="77.5">3</text>
<text x="256.3" y="73.7">750R</text>
<text x="41" y="78.4">5.1K</text>
<text x="48.2" y="78.4">5.1K</text>
<text x="139.1" y="83.2">R1</text>
<text x="139.1" y="85.6">10K</text>
<text x="18.8" y="93">USB C</text>
<text x="159.9" y="112.1">Range: 4.5V - 18V</text>
<text x="179" y="112.1">U5</text>
<text x="198.1" y="109.8">C23</text>
<text x="205.3" y="109.8">1uF</text>
<text x="162.3" y="116.9">R33</text>
<text x="171.1" y="116.9">200K5</text>
<text x="212.5" y="116.9">L1</text>
<text x="214.9" y="119.3">4.7uH</text>
<text x="147.9" y="124.1">10uF</text>
<text x="150.1" y="121.5">C24</text>
<text x="159.7" y="123.9">1uF</text>
<text x="159.7" y="121.5">C30</text>
<text x="202.7" y="125.8">R35</text>
<text x="229.9" y="123.9">100K</text>
<text x="229.9" y="121.5">R34</text>
<text x="241" y="123.9">C29</text>
<text x="250.5" y="123.9">C31</text>
<text x="179" y="126.5">MT1470</text>
<text x="202.7" y="129.6">40.2K</text>
<text x="241" y="126.3">1uF</text>
<text x="248.4" y="126.5">10uF</text>
<text x="48.2" y="135.8">R5</text>
<text x="48.2" y="138.2">200K</text>
<text x="126.9" y="146.8">3</text>
<text x="37.9" y="155.2">M0603</text>
<text x="37.9" y="150.4">C3</text>
<text x="37.9" y="152.8">1n</text>
<text x="48.2" y="155">R6</text>
<text x="73.3" y="154.3">Q1</text>
<text x="37.9" y="160">X7R</text>
<text x="37.9" y="157.6">25V</text>
<text x="48.2" y="157.3">100K</text>
<text x="65.2" y="157.1">2N7002NXBKR</text>
<text x="37.9" y="162.4">10%</text>
<text x="229.2" y="179.1">ITR VN Corp.</text>
<text x="229.2" y="183.9">Room 904, Saigon Paragon Building,</text>
<text x="131.2" y="188.7">5:29:59 PM</text>
<text x="155.1" y="188.7">4 of</text>
<text x="162.3" y="188.7">7</text>
<text x="229.2" y="186.3">Tan Phu Ward, District 7,</text>
<text x="229.2" y="188.7">Ho Chi Minh City, 700000,</text>
<text x="229.2" y="191">Vietnam</text>
</g>
<g font-size="2.2" fill="#800000">
<text x="35.1" y="45.2">VBUS</text>
<text x="61.4" y="52.4">VBUS</text>
<text x="135.6" y="52.4">VBUS</text>
<text x="157.2" y="52.4">VSYS</text>
<text x="231.9" y="52.4">VDD-3V3</text>
<text x="251.1" y="52.4">VDD-3V3</text>
<text x="116.8" y="63.1">USB_DPX</text>
<text x="116.8" y="60.7">USB_DMX</text>
<text x="143.2" y="77.5">VBUS-DETECT</text>
<text x="167.1" y="83.5">GND</text>
<text x="179.1" y="83.5">GND</text>
<text x="236.5" y="83.5">GND</text>
<text x="253.3" y="83.5">GND</text>
<text x="45.2" y="88.3">GND</text>
<text x="83.4" y="85.8">GND</text>
<text x="136.1" y="97.8">GND</text>
<text x="145.2" y="109.8">VSYS</text>
<text x="243.9" y="114.6">VDD-2V8</text>
<text x="44.8" y="126.5">VSYS</text>
<text x="69.3" y="126.5">VDD-3V3</text>
<text x="145.6" y="133.7">GND</text>
<text x="171.9" y="133.7">GND</text>
<text x="193.5" y="133.7">GND</text>
<text x="246.1" y="133.7">GND</text>
<text x="107.3" y="146.8">GPIO29_ADC3</text>
<text x="45.2" y="174.3">GND</text>
</g>
<g font-size="2.2" fill="#980000">
<text x="42.7" y="57.2">USB_DP</text>
<text x="54.6" y="59.5">USB_DM</text>
<text x="100.1" y="59.5">USB_DMX</text>
<text x="42.7" y="64.3">USB_DM</text>
<text x="54.6" y="62">USB_DP</text>
<text x="100.1" y="62">USB_DPX</text>
<text x="85.7" y="145.6">GPIO29_ADC3</text>
</g>
<text font-size="1.7" fill="#000080" x="195.8" y="54.8">LP5912-3.3DRVT</text>
</svg>
